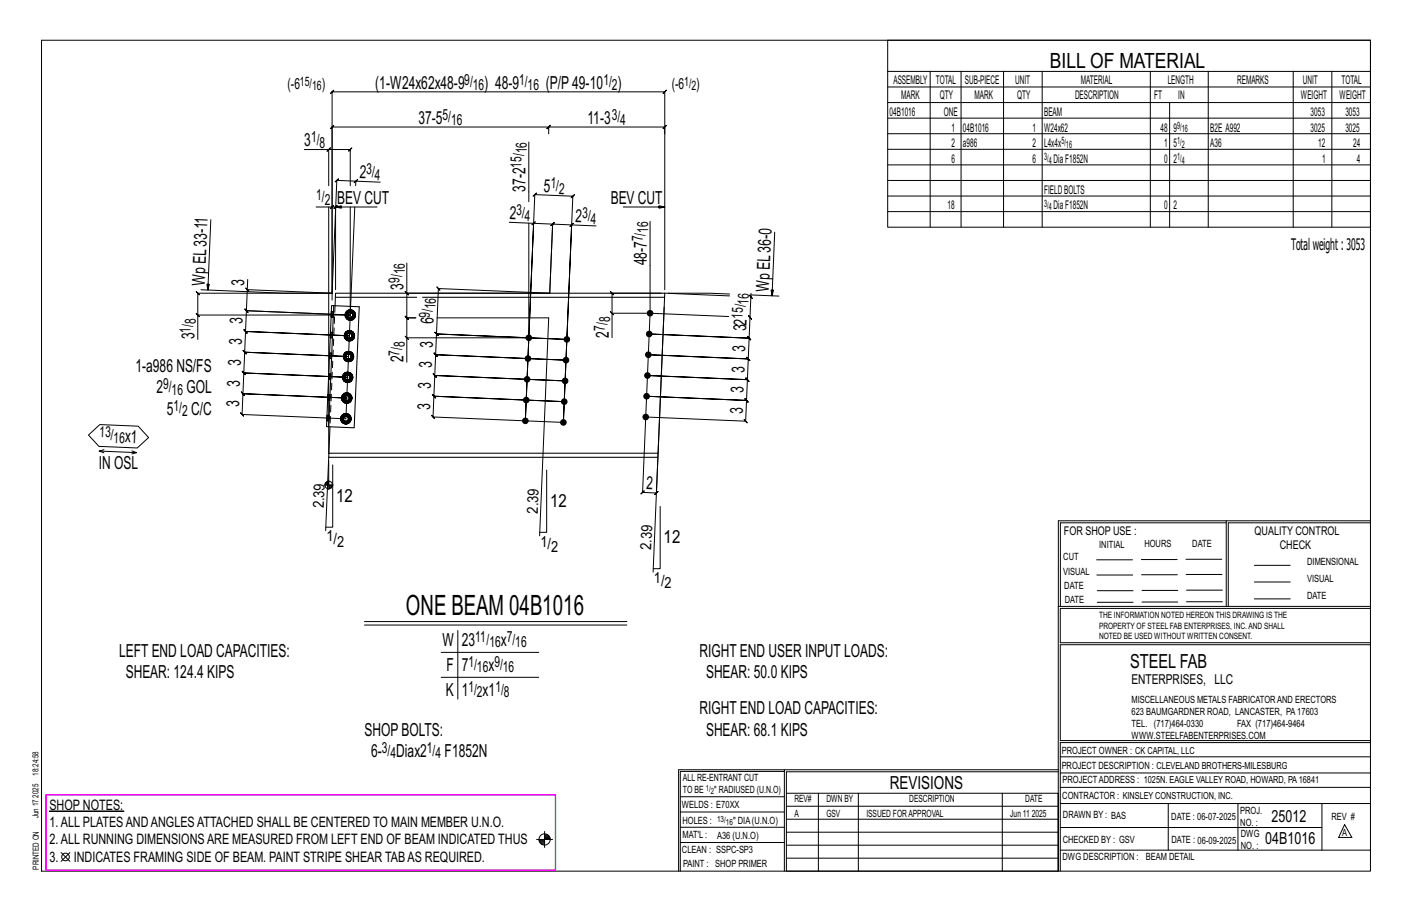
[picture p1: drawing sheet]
<svg xmlns="http://www.w3.org/2000/svg" width="432mm" height="279mm" viewBox="0 0 432 279" stroke-linecap="round" stroke-linejoin="round" font-family="sans-serif">
<g fill="#000" stroke="#000" stroke-width=".31">
<path d="M15.1 247.9h22.8v.2h-22.8z"/>
<circle cx="198.8" cy="95.8" r=".86"/>
<circle cx="161.2" cy="116" r=".86"/>
<circle cx="161.5" cy="109.6" r=".86"/>
<circle cx="161.7" cy="103.3" r=".86"/>
<circle cx="172.8" cy="116.4" r=".86"/>
<circle cx="173.1" cy="110.1" r=".86"/>
<circle cx="173.3" cy="103.8" r=".86"/>
<circle cx="198" cy="114.8" r=".86"/>
<circle cx="198.3" cy="108.4" r=".86"/>
<circle cx="198.5" cy="102.1" r=".86"/>
<circle cx="160.7" cy="128.6" r=".86"/>
<circle cx="160.9" cy="122.3" r=".86"/>
<circle cx="172.3" cy="129.1" r=".86"/>
<circle cx="172.6" cy="122.8" r=".86"/>
<circle cx="197.5" cy="127.5" r=".86"/>
<circle cx="197.7" cy="121.1" r=".86"/>
</g>
<g fill="none" stroke="#000" stroke-width=".31">
<path d="M12.7 12.3h406.4v254h-406.4zM271.5 12.3h147.6v57.2h-147.6zM167.3 39.3l1-1zM167.8 38.8h35.5l-.5 .5 1-1-.5 .5v2.1M271.5 21.8h147.6M271.5 26.6h147.6M271.5 31.4h147.6M271.5 36.1h147.6M284.5 21.8v47.7M293.9 21.8v47.7M306.9 21.8v47.7M318.7 21.8v47.7"/>
<path d="M351.8 21.8v47.7M357.7 31.4v38.1M369.5 21.8v47.7M395.5 21.8v47.7M407.3 21.8v47.7M93.1 45.7h7.4v11.1M100.5 45.7l-.5 .5 1-1zM100.5 45.7h6.6l-.5 .5 1-1-.5 .5v11.1M108.3 55.9l1-1zM108.8 55.4l-5.8-.3 .5-.4-1 .9 .5-.5-1.4 34.5M116.3 55.7l-7.5-.3v1.4M161.7 43.4v18.3"/>
<path d="M167.8 40.9v-2.1l.5-.5-1 1 .5-.5h-66.2l.5-.5-1 1 .5-.5v52.9M271.5 40.9h147.6M271.5 45.6h147.6M271.5 50.4h147.6M271.5 55.2h147.6M271.5 59.9h147.6M64.5 67.2l-.9 21.5-.3-1.8h.7l-.4 1.8M96.7 63.3h4.9l-.5 .5 1-1-.5 .5h1l-.5 .5 1-1-.5 .5v25.3M100.5 63.3v75.4M102.6 63.3l1.8 .4v-.8l-1.8 .4h12.7M107.1 63.3v33l-31.7-1.3 .4 .5-.9-1 .5 .5 .2-6.5M108.5 63.3l-2.7 64.7-31.8-1.3 .5 .5-1-1 .5 .5 .3-6.3 .5 .5-1-1.1 .5 .6 31.7 1.3-31.7-1.3 .5 .5-1-1.1 .5 .6 .3-6.4 .4 .5-.9-1 .5 .5 31.7 1.3-31.7-1.3 .4 .5-.9-1 .5 .5 .2-6.3 .5 .5-1-1.1 .5 .6 31.8 1.3-31.8-1.3 .5 .5-1-1.1 .5 .6 .3-6.4 .5 .5-1-1 .5 .5 31.7 1.3-31.7-1.3 .5 .5-1-1 .5 .5 .3-6.3 .4 .5-.9-1 .5 .5 31.7 1.3h-46.6v7.5"/>
<path d="M155.7 68l7.5 .3-2.5 60.3 2.8-69.1-.5 .5 1.1-1-.6 .5 11.7 .5-.5 .5 1-1-.5 .5-2.9 69.1 2.5-60.3 7.5 .3M161.7 68.2v35.1h-37.3v7.4M162.7 68.7l1-.9zM163.2 68.3l5.8 .2-.5 .5 1-1-.5 .5-.9 21.1M174.3 69.2l1-.9zM174.8 68.8l-5.8-.3 .5-.5-1 1 .5-.5-.9 21.1M190.6 63.3h12.7l-1.8 .4v-.8l1.8 .4M198.8 67.7v28.1l-2.3 54.7-.5 .5 1-1-.5 .5 4.2 .2-.5 .5 1.1-1-.6 .5 2.4-56.8M236.9 71l-.8 19.4-.3-1.7h.7l-.4 1.7M271.5 64.7h147.6M60 95.8l1 1zM61.5 88.6l25.3 1h14.8"/>
<path d="M75.1 88l1 1.1zM75.8 85.4l-.2 3.1 26 1.1M101.6 89.6h-41.1l-.5-.5 1 1-.5-.5v6.7M105.6 96.3h.5M105.7 95.7l.5 .2-.1 .4M106 97.4l.5 .3M106.1 96.3l.1 .4-.5 .2M106.2 95.9l.2-.3-.4-.4a1.52 1.52 0 0 0 0 2.2l.4-.4-.2-.3M106.4 97l.3 .2-.2 .5 .6 .1M106.5 94.9l-.5 .3M106.7 97.2l.4 .1v.5l.6-.1M107.1 94.8l-.6 .1 .2 .5-.3 .2"/>
<path d="M107.1 95.3l.4 .1 .2-.5 .5 .3-.4 .4M107.5 95.4l.3 .2 .3 .7h.5l-.1 .6M107.7 94.9l-.6-.1v.5l-.4 .1M107.8 97l.4 .4-.5 .3-.2-.5-.4 .1M108 96.7l.5 .2-.3 .5M108.1 96.3l-.3 .7-.3 .2M108.2 95.2l.3 .5-.5 .2M108.5 95.7l.1 .6M123.9 89.1l1 1zM124.4 89.6v7.6l-.5-.5 1 1-.5-.5h2.8h-2.8l-.5-.5 1 1-.5-.5v6.1M124.4 80.4v9.2h43.4M133.7 97.2h34.1z"/>
<path d="M167.8 97.2l-2.8 66.6M168.1 89.6l-34-1.4-.5-.5 .9 1-.4-.5-.6 13.9-.5-.5 1 1-.5-.5 39.8 1.7-39.8-1.7-.5-.5 1 1-.5-.5-.3 6.3-.5-.5 1 1.1-.5-.6 39.9 1.7-39.9-1.7-.5-.5 1 1.1-.5-.6-.2 6.4-.5-.5 .9 1-.4-.5 39.8 1.6-39.8-1.6-.5-.5 .9 1-.4-.5-.3 6.3-.5-.5 1 1-.5-.5 39.9 1.7-39.9-1.7-.5-.5 1 1-.5-.5-.3 6.4-.5-.6 1 1.1-.5-.5 39.9 1.6M186.7 95.3l1 1zM198.8 95.8l24 1zM198.8 95.8h-11.6v7.4M202.2 89.6h-15l-.5-.5 1 1-.5-.5v6.2M203.3 88.6v-60.5l.5-.5-1 1 .5-.5h-101.7l.5-.5-1 1 .5-.5v61.5M203.3 89.6h13.8l6 .3M204.3 89.7l18.8 .8M229.6 90.2l8.6 .3M229.7 89.7l-.1 1-.5-.5 1 1.1-.5-.6-.2 6.3-.5-.5 .9 1-.9-1 .9 1-.4-.5-.3 6.4-.5-.5 1 1-.5-.5-30.6-1.3 30.6 1.3-.5-.5 1 1-.5-.5-.3 6.3-.5-.5 1 1-.5-.5-30.5-1.3 30.5 1.3-.5-.5 1 1-.5-.5-.2 6.4-.5-.6 .9 1.1-.4-.5-30.6-1.3 30.6 1.3-.5-.6 .9 1.1-.4-.5-.3 6.3-.5-.5 1 1-.5-.5-30.6-1.3 30.6 1.3-.5-.5 1 1-.5-.5-.3 6.4-.5-.6 1 1.1-.5-.5-30.5-1.3M104.8 115.3h.5"/>
<path d="M104.9 114.8l.5 .1-.1 .4M105.1 109h.5M105.2 108.4l.4 .2v.4M105.2 116.4l.5 .3M105.3 115.3l.1 .4-.5 .2M105.3 102.6h.5M105.4 114.9l.2-.3-.4-.3a1.52 1.52 0 0 0 0 2.1l.4-.3-.2-.4M105.4 102.1l.5 .2-.1 .3M105.5 110.1l.5 .3M105.6 109v.4l-.4 .2M105.6 116.1l.3 .2-.2 .4 .6 .2M105.6 108.6l.2-.3-.3-.4a1.52 1.52 0 0 0 0 2.2l.3-.4-.2-.3"/>
<path d="M105.7 113.9l-.5 .4M105.8 103.7l.5 .4M105.8 102.6l.1 .4-.5 .2M105.8 109.7l.4 .2-.2 .5 .6 .1M105.9 102.3l.2-.4-.3-.3a1.52 1.52 0 0 0 0 2.1l.3-.3-.2-.4M105.9 116.3l.4 .1v.5l.6-.2M106 107.6l-.5 .3M106.1 103.4l.3 .2-.1 .5 .5 .1M106.2 109.9l.4 .1v.5l.6-.1M106.3 101.2l-.5 .4M106.3 113.8l-.6 .1 .2 .5-.3 .2M106.3 114.3l.4 .1 .2-.5 .5 .4-.4 .3"/>
<path d="M106.4 103.6l.4 .1v.5l.6-.1M106.6 107.5l-.6 .1 .2 .5-.4 .2M106.6 108l.4 .1 .2-.5 .5 .3-.4 .4M106.7 114.4l.3 .2 .3 .7h.5l-.1 .6M106.8 101.1l-.5 .1 .1 .5-.3 .2M106.8 101.6l.4 .1 .2-.5 .5 .4-.3 .3M106.9 113.9l-.6-.1v.5l-.4 .1M107 108.1l.3 .2 .3 .7h.5l-.1 .6M107 116.1l.4 .3-.5 .3-.2-.4-.4 .1M107.2 107.6l-.6-.1v.5l-.4 .1M107.2 101.7l.4 .2 .3 .7h.5l-.2 .6M107.3 115.7l.4 .2-.3 .5"/>
<path d="M107.3 109.7l.4 .4-.5 .3-.2-.5-.4 .1M107.3 115.3l-.3 .8-.3 .2M107.4 114.3l.3 .5-.4 .1M107.4 101.2l-.6-.1v.5l-.4 .1M107.5 109.4l.5 .2-.3 .5M107.6 103.4l.3 .3-.5 .4-.2-.5-.4 .1M107.6 109l-.3 .7-.3 .2M107.7 107.9l.3 .5-.5 .2M107.7 114.8l.1 .5M107.8 103l.4 .2-.3 .5M107.9 102.6l-.3 .8-.4 .2M107.9 101.6l.3 .5-.4 .2"/>
<path d="M108 108.4l.1 .6M108.2 102.1l.2 .5M123.9 102.8l1 1zM27.1 133l3.4-3.2 11.8 .5 3.1 3.5-3.4 3.1-11.7-.4zM30.3 137.9l11.5 .5-1.5 .4M31.8 137.5l-1.5 .4 1.5 .5M40.4 137.8l1.4 .6M100.5 139.8l-.9 22.4M104.3 128h.5M104.4 127.4l.4 .2v.4M104.5 121.7h.5M104.6 121.1l.5 .2-.1 .4"/>
<path d="M104.7 129.1l.5 .3M104.8 128v.4l-.4 .2M104.8 127.6l.3-.3-.4-.3a1.52 1.52 0 0 0 0 2.1l.4-.3-.3-.4M105 122.8l.5 .3M105 121.7l.1 .4-.5 .2M105.1 128.8l.3 .2-.2 .4 .6 .1M105.1 121.3l.2-.3-.3-.4a1.52 1.52 0 0 0 0 2.2l.3-.4-.2-.3M105.2 126.6l-.5 .4M105.3 122.4l.3 .2-.1 .5 .5 .1M105.4 129l.4 .1v.4l.6-.1M105.5 120.3l-.5 .3M105.6 122.6l.4 .1v.5l.6-.1"/>
<path d="M105.8 126.5l-.6 .1 .2 .5-.3 .2M105.8 127l.4 .1 .2-.5 .5 .4-.4 .3M106 120.2l-.5 .1 .1 .4-.3 .3M106 120.7h.4l.2-.4 .5 .3-.3 .4M106.2 127.1l.3 .2 .3 .7h.5l-.1 .6M106.4 126.6l-.6-.1v.5l-.4 .1M106.4 120.7l.4 .3 .3 .7h.5l-.1 .6M106.5 128.8l.4 .3-.5 .3-.2-.4-.4 .1M106.6 120.3l-.6-.1v.5h-.4M106.7 128.4l.5 .2-.3 .5M106.8 122.4l.3 .4-.5 .3-.2-.5-.4 .1M106.8 128l-.3 .8-.3 .2"/>
<path d="M106.9 127l.3 .4-.5 .2M107 122.1l.5 .2-.4 .5M107.1 121.7l-.3 .7-.4 .2M107.1 120.6l.4 .5-.5 .2M107.2 127.4l.1 .6M107.5 121.1l.1 .6M201.2 139.8l-1.5 35.1M99.1 148.3h2.8M99.5 147.8v.5M99.7 147.5v.8M99.9 147.3v1M100.1 147.2v1.1"/>
<path d="M100.3 147.1v1.2M100.5 140.9v8.8M100.7 148.3v1.1M100.9 148.3v1M101.2 148.3v.9M101.4 148.3v.8M101.6 148.3v.4M101.7 142.1v19.1h-2.1M167.2 143.7v19h-2.1M201.9 154.8v19h-2.1M375 159.8h-50.7v25.6M375 159.2h-51.3l-.1 107.1"/>
<path d="M419.1 159.2h-44.1v26.2M419.1 159.8h-43.5v25.6M335.4 171.1h10.9M335.4 175.8h11M349 171h11M349.1 175.7h11M362.7 171h10.9M362.7 175.6h11M383.6 172.8h11M383.6 177.9h11M111.5 190h80.2M111.5 191.1h80.2"/>
<path d="M134.9 199.4h29.8M140 192.8v20.9M323.7 185.4h95.4M335.5 184.1h11M335.5 180.6h11M349.2 184h11M349.2 180.5h11M362.9 180.4h10.9M362.9 184h10.9M383.6 183.1h11M419.1 186h-94.9v10.5h94.9M419.1 197.1h-94.9v29.3h94.9v.6h-94.9v39.3"/>
<path d="M134.9 207h29.8M239.9 235.8h-31.9v30.5M239.9 235.3h-32.4v31M323.6 235.3h-83.7v31M323.6 235.9h-83.1v6.6M324.2 236.3h94.9M324.2 231.4h94.9M164.1 256.6h4.9M164.8 256.9h1.7M164.9 257.2h1.6M165 257.5h1.5M165.3 257.8h1.2"/>
<path d="M165.6 258h.9M166.5 254.2v4.9M166.5 256.3h1.7M166.5 255.5h1.3M166.5 255.2h1M166.5 256h1.7M166.5 255.8h1.5M208 252.9h31.9M208 257.5h31.9M208 243.6h31.9M208 248.2h31.9M240.5 242.5h83.1v23.8h-83.1z"/>
<path d="M240.5 258.4h83.1M240.5 254.4h83.1M240.5 250.4h83.1M240.5 246.5h83.1M250.3 242.5v23.8M262.5 242.5v23.8M306.5 242.5v23.8M324.2 253h80.1M324.2 245.6h94.9M324.2 259.9h94.9M324.2 240.7h94.9M357.3 245.6v14.3"/>
<path d="M378.6 245.6v14.3M404.3 245.6v14.3M411.2 252.1l2.2 3.9h-4zM18.7 260.6l2.7 2.7M21.4 260.6l-2.7 2.7M240.5 262.3h83.1"/>
<circle cx="100.5" cy="148.3" r="1.16"/>
<circle cx="166.5" cy="256.6" r="1.71"/>
<circle cx="20" cy="262" r="1.17"/>
</g>
<path d="M14.1 243h155.8v23h-155.8z" fill="none" stroke="#f0f" stroke-width=".5"/>
<path d="M101.4 93.4h.7l-1.6 37.1-.6-.1zM102.1 93.4l7.8 .4-1.6 37-7.8-.3M102.6 90.9l-.1 2.6M127.4 90.9h-24.8v-1.3h100.7l-.1 1.3h-74M203.2 90.9l-2 47.6M100.6 138.5h100.6v1.3h-100.7zM100.9 130.5l-.3 8" fill="none" stroke="#000" stroke-width=".32"/>
<g fill="none" stroke="#000" stroke-width=".31" stroke-dasharray="2 1.4">
<path d="M101.2 96.9h.7zM101.2 96.9l.1-.2M101.3 96.4v.3h.6v.2M101.3 96.1v-.4l.7 .1v.3M101.3 95.7v-.2h.7v.3M101.3 95.5v-.2h.7v.2M101.3 95.3h.7M101.9 96.4l.1-.3h-.7v.3h.6v.3M102.5 93.5l-1.6 37M105.5 96.3l.1 .6zM105.6 96.3l.1 .6zM105.6 96.3l.7-1.3-.7 1.3 .7 1.3-.7-1.3h.5"/>
<path d="M105.6 95.7l-.1 .6zM105.6 96.9l.4 .5zM105.7 96.9l.5-.2-.1-.4M105.7 95.7l.5 .2-.1 .4M106 95.2l-.4 .5zM106 97.4l.5 .4zM106 95.2l.5-.4zM106 97.4l.5 .3zM106 97.4l.5 .3M106 95.2l.5-.3zM106 95.2l.5-.3M106.2 96.7l.5 .5"/>
<path d="M106.2 95.9l.5-.5M106.3 96.3l.1 .4zM106.3 97.6h1.6zM106.3 95h1.6zM106.4 95.6l-.4-.4-.4 1.1 .1-.6v1.2l.3 .5-.3-.5 .3 .5 .4-.4M106.4 95.9l-.1 .4zM106.4 96.7l.3 .3zM106.5 97.8l.6 .1zM106.5 94.8l.6-.1zM106.7 95.6l-.3 .3zM106.7 97.2l.4 .1v.5l-.6-.1 .6 .1-.6-.1zM106.7 97l.4 .1z"/>
<path d="M106.7 95.6l.4-.1zM107.1 94.8l-.6 .1 .6-.1-.6 .1 .2 .5 .4-.1M107.1 97.9l.6-.1zM107.1 97.8l.6-.1zM107.1 97.8l.6-.1M107.1 97.3l.4-.1 .2 .5M107.1 97.1l.4-.1zM107.1 95.5l.4 .1zM107.1 94.8l.6 .1-.6-.1 .6 .1-.2 .5-.4-.1zM107.1 94.7l.6 .1zM107.5 97.2l.3-.2M107.5 97l.3-.3z"/>
<path d="M107.5 95.6l.3 .3zM107.5 95.4l.3 .2M107.7 97.7l.5-.3zM107.7 97.7l.5-.3M107.7 94.9l.5 .3zM107.7 94.9l.5 .3M107.7 97.8l.5-.4zM107.7 94.8l.5 .4zM107.8 95.9l.1 .4zM107.9 95l.7 1.3zM107.9 96.3l-.1 .4zM108 96.7l.5 .2-.3 .5"/>
<path d="M108 95.9l.5-.2-.3-.5M108.2 97.4l-.4-.4 .3-.7M108.2 95.2l-.4 .4 .3 .7h.5l-.1 .6M108.2 95.2l.4 .5zM108.5 95.7l.1 .6zM108.5 95.7l.1 .6M108.6 96.9l-.4 .5zM108.6 95.7l.1 .6zM108.6 96.3l-.7 1.3zM108.7 96.3l-.1 .6zM100.5 115.9l.6 .1zM100.5 115.9v-.2"/>
<path d="M100.5 115.4v.3h.6v.2M100.5 115.1v-.3h.7v.3M100.5 114.8v-.3h.7v.3M100.5 114.5v-.2h.7v.2M100.5 114.3h.7M100.7 109.5l.7 .1zM100.7 109.5v-.1M100.7 109.1v.3h.7v.2M100.8 108.7v-.3h.6v.4M100.8 108.4v-.3l.7 .1-.1 .2M100.8 108.1v-.1h.7v.2M100.8 108h.7"/>
<path d="M101 103.2l.7 .1zM101 103.2v-.2M101 102.7v.3h.7v.2M101 102.4v-.3h.7v.3M101 102.1v-.3h.7v.3M101 101.8v-.2h.7v.2M101 101.6h.7M101.2 115.5v-.4h-.7v.3l.7 .1-.1 .2M101.4 109.1v-.3l-.6-.1-.1 .4h.7v.3M101.7 102.8v-.4h-.7v.3l.7 .1v.2M104.7 115.3l.1 .6zM104.8 115.3l.1 .6z"/>
<path d="M104.8 115.3l.8-1.3-.8 1.3 .8 1.4-.8-1.4h.5M104.8 114.7l-.1 .6zM104.8 115.9l.4 .6zM104.9 115.9l.5-.2-.1-.4M104.9 114.8l.5 .1-.1 .4M105 109l.1 .6zM105.1 109l.1 .6zM105.1 109l.7-1.3-.7 1.3 .7 1.3-.7-1.3h.5M105.1 108.4l-.1 .6zM105.1 109.6l.4 .5zM105.2 109.6l.4-.2v-.4M105.2 108.4l.4 .2v.4"/>
<path d="M105.2 114.2l-.4 .5zM105.2 116.5l.5 .3zM105.2 114.2l.5-.3zM105.2 116.4l.5 .3zM105.2 116.4l.5 .3M105.2 114.3l.5-.4zM105.2 114.3l.5-.4M105.3 102.6l.1 .7zM105.3 102.6l.1 .6zM105.3 102.6l.8-1.3-.8 1.3 .8 1.4-.8-1.4h.5M105.4 115.7l.5 .6M105.4 114.9l.5-.5"/>
<path d="M105.4 102l-.1 .6zM105.4 103.3l.3 .5zM105.4 103.2l.5-.2-.1-.4M105.4 102.1l.5 .2-.1 .3M105.5 107.9l-.4 .5zM105.5 110.1l.5 .4zM105.5 107.9l.5-.4zM105.5 110.1l.5 .3zM105.5 110.1l.5 .3M105.5 107.9l.5-.3zM105.5 107.9l.5-.3M105.5 115.3l.1 .4z"/>
<path d="M105.6 116.7h1.5zM105.6 114h1.5zM105.6 114.6l-.4-.3-.4 1 .1-.5v1.1l.3 .5-.3-.5 .3 .5 .4-.3M105.6 114.9l-.1 .4zM105.6 115.7l.3 .3zM105.6 114.9l.3-.3zM105.6 109.4l.6 .5M105.6 108.6l.6-.5M105.7 116.8l.6 .1zM105.7 113.9l.6-.2zM105.7 101.5l-.3 .5zM105.7 103.8l.5 .3z"/>
<path d="M105.7 101.5l.5-.3zM105.8 103.7l.5 .4zM105.8 103.7l.5 .4M105.8 101.6l.5-.4zM105.8 101.6l.5-.4M105.8 109l.1 .4zM105.8 110.3h1.5zM105.8 107.7h1.5zM105.8 108.3l-.3-.4-.4 1.1 .1-.6v1.2l.3 .5-.3-.5 .3 .5 .3-.4M105.9 108.6l-.1 .4zM105.9 109.4l.3 .3zM105.9 108.6l.3-.3z"/>
<path d="M105.9 103l.5 .6M105.9 102.3l.5-.6M105.9 116.3l.4 .1v.5l-.6-.2 .6 .2-.6-.2zM105.9 116l.4 .1zM105.9 114.6l.4-.1zM106 110.5l.6 .1zM106 107.5l.6-.1zM106 102.6l.1 .4zM106.1 104h1.5zM106.1 101.3h1.5zM106.1 101.9l-.3-.3-.5 1 .1-.5v1.1l.4 .5-.4-.5 .4 .5 .3-.3M106.1 102.3l-.1 .3z"/>
<path d="M106.1 103l.3 .3zM106.1 102.3l.3-.3zM106.2 109.9l.4 .1v.5l-.6-.1 .6 .1-.6-.1zM106.2 109.7l.4 .1zM106.2 108.3l.4-.1zM106.2 104.1l.6 .1zM106.2 101.2l.6-.1zM106.3 113.8l-.6 .1 .6-.1-.6 .1 .2 .5 .4-.1M106.3 116.9l.6-.1zM106.3 116.9l.6-.2zM106.3 116.9l.6-.2M106.3 116.4l.4-.1 .2 .4"/>
<path d="M106.3 116.1l.4-.1zM106.3 114.5l.4 .1zM106.3 113.8l.6 .1-.6-.1 .6 .1-.2 .5-.4-.1zM106.3 113.7l.6 .2zM106.4 103.6l.4 .1v.5l-.5-.1 .5 .1-.5-.1zM106.4 103.3l.4 .1zM106.4 102l.4-.1zM106.6 107.5l-.6 .1 .6-.1-.6 .1 .2 .5 .4-.1M106.6 110.6l.6-.1zM106.6 110.5l.6-.1zM106.6 110.5l.6-.1M106.6 110l.4-.1 .2 .5"/>
<path d="M106.6 109.8l.4-.1zM106.6 108.2l.4 .1zM106.6 107.5l.6 .1-.6-.1 .6 .1-.2 .5-.4-.1zM106.6 107.4l.6 .1zM106.7 116.3l.3-.2M106.7 116l.3-.3zM106.7 114.6l.3 .3zM106.7 114.4l.3 .2M106.8 101.1l-.5 .1 .5-.1-.5 .1 .1 .5 .4-.1M106.8 104.2l.7-.1zM106.8 104.2l.6-.1zM106.8 104.2l.6-.1"/>
<path d="M106.8 103.7l.4-.1 .2 .5M106.8 103.4l.4-.1zM106.8 101.9l.4 .1zM106.8 101.1l.6 .1-.6-.1 .6 .1-.2 .5-.4-.1zM106.8 101.1l.7 .1zM106.9 116.7l.5-.3zM106.9 116.7l.5-.3M106.9 113.9l.5 .4zM106.9 113.9l.5 .4M106.9 116.8l.5-.3zM106.9 113.9l.5 .3zM107 109.9l.3-.2"/>
<path d="M107 109.7l.3-.3zM107 108.3l.3 .3zM107 108.1l.3 .2M107 114.9l.1 .4zM107.1 114l.7 1.3zM107.1 115.3l-.1 .4zM107.2 110.4l.5-.3zM107.2 110.4l.5-.3M107.2 107.6l.5 .3zM107.2 107.6l.5 .3M107.2 110.5l.5-.4zM107.2 107.5l.5 .4z"/>
<path d="M107.2 103.6l.4-.2M107.2 103.3l.3-.3zM107.2 102l.3 .3zM107.2 101.7l.4 .2M107.3 115.7l.4 .2-.3 .5M107.3 114.9l.4-.1-.3-.5M107.3 108.6l.1 .4zM107.3 107.7l.8 1.3zM107.4 109l-.1 .4zM107.4 116.4l-.4-.3 .3-.8M107.4 114.3l-.4 .3 .3 .7h.5l-.1 .6M107.4 104.1l.5-.4z"/>
<path d="M107.4 104.1l.5-.4M107.4 101.2l.5 .4zM107.4 101.2l.5 .4M107.4 114.2l.4 .5zM107.5 104.1l.5-.3zM107.5 101.2l.5 .3zM107.5 109.4l.5 .2-.3 .5M107.5 108.6l.5-.2-.3-.5M107.5 102.3l.1 .3zM107.6 101.3l.8 1.3zM107.6 102.6l-.1 .4zM107.7 110.1l-.4-.4 .3-.7"/>
<path d="M107.7 107.9l-.4 .4 .3 .7h.5l-.1 .6M107.7 107.9l.3 .5zM107.7 114.8l.1 .5zM107.7 114.8l.1 .5M107.8 115.9l-.4 .6zM107.8 114.7l.1 .6zM107.8 103l.4 .2-.3 .5M107.8 102.3l.4-.2-.3-.5M107.8 115.3l-.7 1.4zM107.9 115.3l-.1 .6zM107.9 103.7l-.3-.3 .3-.8M107.9 101.6l-.3 .3 .3 .7h.5l-.2 .6"/>
<path d="M108 101.5l.3 .5zM108 108.4l.1 .6zM108 108.4l.1 .6M108 109.6l-.3 .5zM108 108.4l.2 .6zM108.1 109l-.8 1.3zM108.2 109l-.2 .6zM108.2 102.1l.2 .5zM108.2 102.1l.2 .5M108.3 103.3l-.3 .5zM108.3 102l.1 .6zM108.4 102.6l-.8 1.4z"/>
<path d="M108.4 102.6l-.1 .7zM99.9 128.6l.7 .1zM99.9 128.6v-.2M99.9 128.1v.3h.7v.2M100 127.8v-.3h.7l-.1 .3M100 127.5v-.3h.7v.3M100 127.2v-.2h.7v.2M100 127h.7M100.2 122.2l.7 .1zM100.2 122.2v-.2M100.2 121.8v.2l.7 .1v.2M100.2 121.4v-.3h.7v.4"/>
<path d="M100.2 121.1v-.3l.7 .1v.2M100.2 120.8l.1-.2 .6 .1v.2M100.3 120.6l.6 .1M100.6 128.1v-.3h-.6l-.1 .3h.7v.3M100.9 121.8v-.3l-.7-.1v.4h.7v.3M104.2 128l.1 .6zM104.3 128l.1 .6zM104.3 128l.7-1.3-.7 1.3 .7 1.3-.7-1.3h.5M104.3 127.4l-.1 .6zM104.3 128.6l.4 .6zM104.4 128.6l.4-.2v-.4M104.4 127.4l.4 .2v.4"/>
<path d="M104.5 121.7l.1 .6zM104.5 121.7l.8-1.3-.8 1.3 .8 1.3-.8-1.3h.5M104.6 121.1l-.1 .6zM104.6 122.3l.3 .5zM104.6 122.3l.5-.2-.1-.4M104.6 121.1l.5 .2-.1 .4M104.7 126.9l-.4 .5zM104.7 129.2l.5 .3zM104.7 126.9l.5-.3zM104.7 129.1l.5 .3zM104.7 129.1l.5 .3M104.7 127l.5-.4z"/>
<path d="M104.7 127l.5-.4M104.8 128.4l.6 .6M104.8 127.6l.6-.5M104.9 120.6l-.3 .5zM104.9 122.8l.5 .4zM104.9 120.6l.5-.4zM105 122.8l.5 .3zM105 122.8l.5 .3M105 120.6l.5-.3zM105 120.6l.5-.3M105 128l.1 .4zM105 129.3h1.5z"/>
<path d="M105 126.7h1.5zM105.1 127.3l-.4-.3-.4 1 .1-.6v1.2l.3 .5-.3-.5 .3 .5 .4-.3M105.1 127.6l-.1 .4zM105.1 128.4l.3 .3zM105.1 127.6l.3-.3zM105.1 122.1l.5 .5M105.1 121.3l.5-.6M105.2 129.5l.6 .1zM105.2 126.6l.6-.2zM105.3 121.7l.1 .4zM105.3 123h1.5zM105.3 120.4h1.5z"/>
<path d="M105.3 121l-.3-.4-.5 1.1 .1-.6v1.2l.4 .5-.4-.5 .4 .5 .3-.4M105.4 121.3l-.1 .4zM105.4 122.1l.2 .3zM105.4 121.3l.2-.3zM105.4 129l.4 .1v.4l-.6-.1 .6 .1-.6-.1zM105.4 128.7l.4 .1zM105.4 127.3l.4-.1zM105.4 123.2l.6 .1zM105.4 120.2l.6-.1zM105.6 122.6l.4 .1v.5l-.5-.1 .5 .1-.5-.1zM105.6 122.4l.4 .1zM105.6 121l.4-.1z"/>
<path d="M105.8 126.5l-.6 .1 .6-.1-.6 .1 .2 .5 .4-.1M105.8 129.6l.6-.1zM105.8 129.5l.6-.1zM105.8 129.5l.6-.1M105.8 129.1l.4-.1 .2 .4M105.8 128.8l.4-.1zM105.8 127.2l.4 .1zM105.8 126.5l.6 .1-.6-.1 .6 .1-.2 .5-.4-.1zM105.8 126.4l.6 .2zM106 120.2l-.5 .1 .5-.1-.5 .1 .1 .4h.4M106 123.3l.7-.1zM106 123.2l.6-.1z"/>
<path d="M106 123.2l.6-.1M106 122.7l.4-.1 .2 .5M106 122.5l.4-.1zM106 120.9l.4 .1zM106 120.2l.6 .1-.6-.1 .6 .1-.2 .4h-.4zM106 120.1l.7 .1zM106.2 129l.3-.2M106.2 128.7l.3-.3zM106.2 127.3l.3 .3zM106.2 127.1l.3 .2M106.4 129.4l.5-.3zM106.4 129.4l.5-.3"/>
<path d="M106.4 126.6l.5 .4zM106.4 126.6l.5 .4M106.4 129.5l.5-.3zM106.4 126.6l.5 .3zM106.4 122.6l.4-.2M106.4 122.4l.3-.3zM106.4 121l.3 .3zM106.4 120.7l.4 .3M106.5 127.6l.1 .4zM106.5 126.7l.8 1.3zM106.6 128l-.1 .4zM106.6 123.1l.5-.3z"/>
<path d="M106.6 123.1l.5-.3M106.6 120.3l.5 .3zM106.6 120.3l.5 .3M106.7 123.2l.5-.4zM106.7 120.2l.5 .4zM106.7 128.4l.5 .2-.3 .5M106.7 127.6l.5-.2-.3-.4M106.7 121.3l.1 .4zM106.8 120.4l.8 1.3zM106.8 121.7l-.1 .4zM106.9 129.1l-.4-.3 .3-.8M106.9 127l-.4 .3 .3 .7h.5l-.1 .6"/>
<path d="M106.9 126.9l.4 .5zM107 122.1l.5 .2-.4 .5M107 121.3l.5-.2-.4-.5M107.1 122.8l-.3-.4 .3-.7M107.1 120.6l-.3 .4 .3 .7h.5l-.1 .6M107.2 120.6l.3 .5zM107.2 127.4l.1 .6zM107.2 127.4l.1 .6M107.3 128.6l-.4 .6zM107.3 127.4l.1 .6zM107.3 128l-.8 1.3zM107.4 128l-.1 .6z"/>
<path d="M107.5 121.1l.1 .6zM107.5 121.1l.1 .6M107.5 122.3l-.3 .5zM107.6 121.7l-.8 1.3zM107.6 121.7l-.1 .6z"/>
</g>
<text font-size="8.6" x="124.2" y="188">ONE BEAM 04B1016</text>
<text font-size="6.4" x="321.1" y="20.7">BILL OF MATERIAL</text>
<text font-size="5.9" x="345.6" y="204.1">STEEL FAB</text>
<g font-size="5.5">
<text x="114.7" y="27.1">(1-W24x62x48-9</text>
<text x="148.1" y="27.1">) 48-9</text>
<text x="166.9" y="27.1">(P/P49-10</text>
<text x="188.9" y="27.1">)</text>
<text x="127.9" y="37.8">37-5</text>
<text x="179.7" y="37.8">11-3</text>
<text x="93.1" y="44.7">3</text>
<text x="109.9" y="54.4" transform="rotate(2 109.9 54.4)">2</text>
<text x="160.7" y="58.7" transform="rotate(-90 160.7 58.7)">37-2</text>
<text x="166.2" y="58.6" transform="rotate(2 166.2 58.6)">5</text>
<text x="103.1" y="62.3">BEV CUT</text>
<text x="186.8" y="62.3">BEV CUT</text>
<text x="155.8" y="67" transform="rotate(2 155.8 67)">2</text>
<text x="175.9" y="67.8" transform="rotate(2 175.9 67.8)">2</text>
<text x="197.8" y="81.1" transform="rotate(-90 197.8 81.1)">48-7</text>
<text x="62.6" y="87.6" transform="rotate(-88 62.6 87.6)">WpEL33-11</text>
<text x="74.7" y="87.4" transform="rotate(-88 74.7 87.4)">3</text>
<text x="123.4" y="88.6" transform="rotate(-90 123.4 88.6)">3</text>
<text x="235.2" y="89.3" transform="rotate(-88 235.2 89.3)">WpEL36-0</text>
<text x="74.2" y="99.1" transform="rotate(-88 74.2 99.1)">3</text>
<text x="132.6" y="99.2" transform="rotate(-88 132.6 99.2)">6</text>
<text x="228.2" y="101.2" transform="rotate(-88 228.2 101.2)">32</text>
<text x="59.5" y="103.8" transform="rotate(-90 59.5 103.8)">3</text>
<text x="73.9" y="105.5" transform="rotate(-88 73.9 105.5)">3</text>
<text x="132.3" y="106.2" transform="rotate(-88 132.3 106.2)">3</text>
<text x="186.2" y="103.2" transform="rotate(-90 186.2 103.2)">2</text>
<text x="227.9" y="107.5" transform="rotate(-88 227.9 107.5)">3</text>
<text x="41.4" y="113.7">1-a986 NS/FS</text>
<text x="73.7" y="111.8" transform="rotate(-88 73.7 111.8)">3</text>
<text x="123.4" y="110.7" transform="rotate(-90 123.4 110.7)">2</text>
<text x="132.1" y="112.6" transform="rotate(-88 132.1 112.6)">3</text>
<text x="227.7" y="113.9" transform="rotate(-88 227.7 113.9)">3</text>
<text x="73.4" y="118.2" transform="rotate(-88 73.4 118.2)">3</text>
<text x="131.8" y="118.9" transform="rotate(-88 131.8 118.9)">3</text>
<text x="47.8" y="120.2">2</text>
<text x="57" y="120.2">GOL</text>
<text x="73.1" y="124.5" transform="rotate(-88 73.1 124.5)">3</text>
<text x="131.5" y="125.3" transform="rotate(-88 131.5 125.3)">3</text>
<text x="227.4" y="120.2" transform="rotate(-88 227.4 120.2)">3</text>
<text x="51" y="126.7">5</text>
<text x="58.4" y="126.7">C/C</text>
<text x="227.1" y="126.6" transform="rotate(-88 227.1 126.6)">3</text>
<text x="38.2" y="135.2" transform="rotate(2 38.2 135.2)">x1</text>
<text x="30.2" y="143.3">IN OSL</text>
<text x="197.6" y="149.6" transform="rotate(2 197.6 149.6)">2</text>
<text x="102.8" y="153.4">12</text>
<text x="168.2" y="155">12</text>
<text x="202.9" y="166.1">12</text>
<text x="135.3" y="197.5">W</text>
<text x="141.2" y="197.5">23</text>
<text x="153.1" y="197.5">x</text>
<text x="36.4" y="200.7">LEFT END LOAD CAPACITIES:</text>
<text x="213.9" y="200.7">RIGHT END USER INPUT LOADS:</text>
<text x="38.5" y="207.2">SHEAR: 124.4 KIPS</text>
<text x="136.6" y="205.1">F</text>
<text x="141.2" y="205.1">7</text>
<text x="149.3" y="205.1">x</text>
<text x="215.9" y="207.2">SHEAR: 50.0 KIPS</text>
<text x="136.4" y="212.7">K</text>
<text x="141.2" y="212.7">1</text>
<text x="147.6" y="212.7">x1</text>
<text x="213.9" y="218.4">RIGHT END LOAD CAPACITIES:</text>
<text x="111.5" y="224.8">SHOPBOLTS:</text>
<text x="215.9" y="224.9">SHEAR: 68.1 KIPS</text>
<text x="113.5" y="231.4">6-</text>
<text x="121.1" y="231.4">Diax2</text>
<text x="136" y="231.4">F1852N</text>
<text x="272.2" y="241.1">REVISIONS</text>
</g>
<g font-size="5.1">
<text x="388.9" y="251.3">25012</text>
<text x="386.9" y="258.1">04B1016</text>
</g>
<text font-size="4.9" x="394.8" y="76.4">Totalweight : 3053</text>
<g font-size="4.7">
<text x="87.9" y="27.2">(-6</text>
<text x="98.4" y="27.2">)</text>
<text x="142" y="25.8">9/</text>
<text x="144.6" y="27.5">16</text>
<text x="158.8" y="25.8">1/</text>
<text x="161.4" y="27.5">16</text>
<text x="184.5" y="25.8">1/</text>
<text x="187.1" y="27.5">2</text>
<text x="205.4" y="27.2">(-6</text>
<text x="212.9" y="27.2">)</text>
<text x="135.3" y="36.6">5/</text>
<text x="137.9" y="38.3">16</text>
<text x="187.1" y="36.6">3/</text>
<text x="189.7" y="38.3">4</text>
<text x="95.1" y="43.5">1/</text>
<text x="97.7" y="45.1">8</text>
<text x="161.1" y="46.9" transform="rotate(-90 161.1 46.9)">16</text>
<text x="112" y="53.3" transform="rotate(2 112 53.3)">3/</text>
<text x="159.5" y="51.3" transform="rotate(-90 159.5 51.3)">15/</text>
<text x="114.6" y="55" transform="rotate(2 114.6 55)">4</text>
<text x="168.3" y="57.5" transform="rotate(2 168.3 57.5)">1/</text>
<text x="170.8" y="59.2" transform="rotate(2 170.8 59.2)">2</text>
<text x="96.7" y="61">1/</text>
<text x="99.3" y="62.7">2</text>
<text x="157.9" y="65.8" transform="rotate(2 157.9 65.8)">3/</text>
<text x="160.4" y="67.6" transform="rotate(2 160.4 67.6)">4</text>
<text x="178" y="66.7" transform="rotate(2 178 66.7)">3/</text>
<text x="180.6" y="68.4" transform="rotate(2 180.6 68.4)">4</text>
<text x="198.2" y="71.2" transform="rotate(-90 198.2 71.2)">16</text>
<text x="196.6" y="73.8" transform="rotate(-90 196.6 73.8)">7/</text>
<text x="123.8" y="83.9" transform="rotate(-90 123.8 83.9)">16</text>
<text x="122.2" y="86.5" transform="rotate(-90 122.2 86.5)">9/</text>
<text x="133.2" y="94.5" transform="rotate(-88 133.2 94.5)">16</text>
<text x="228.9" y="93.1" transform="rotate(-88 228.9 93.1)">16</text>
<text x="58.2" y="101.7" transform="rotate(-90 58.2 101.7)">1/</text>
<text x="59.9" y="99.1" transform="rotate(-90 59.9 99.1)">8</text>
<text x="131.5" y="97.1" transform="rotate(-88 131.5 97.1)">9/</text>
<text x="184.9" y="101.2" transform="rotate(-90 184.9 101.2)">7/</text>
<text x="186.6" y="98.6" transform="rotate(-90 186.6 98.6)">8</text>
<text x="227.1" y="97.4" transform="rotate(-88 227.1 97.4)">15/</text>
<text x="123.8" y="106.1" transform="rotate(-90 123.8 106.1)">8</text>
<text x="122.2" y="108.7" transform="rotate(-90 122.2 108.7)">7/</text>
<text x="49.9" y="119">9/</text>
<text x="52.5" y="120.6">16</text>
<text x="53.1" y="125.5">1/</text>
<text x="55.7" y="127.1">2</text>
<text x="30.4" y="133.7" transform="rotate(2 30.4 133.7)">13/</text>
<text x="34.7" y="135.5" transform="rotate(2 34.7 135.5)">16</text>
<text x="99" y="155.4" transform="rotate(-88 99 155.4)">2.39</text>
<text x="164.5" y="157" transform="rotate(-88 164.5 157)">2.39</text>
<text x="99.8" y="165.5">1/</text>
<text x="103.1" y="167.2">2</text>
<text x="165.3" y="167.1">1/</text>
<text x="168.5" y="168.7">2</text>
<text x="199.2" y="168.1" transform="rotate(-88 199.2 168.1)">2.39</text>
<text x="200" y="178.2">1/</text>
<text x="203.2" y="179.9">2</text>
<text x="145.3" y="196.2">11/</text>
<text x="149.6" y="197.9">16</text>
<text x="155" y="196.2">7/</text>
<text x="157.6" y="197.9">16</text>
<text x="143.2" y="203.9">1/</text>
<text x="151.2" y="203.9">9/</text>
<text x="145.9" y="205.5">16</text>
<text x="153.8" y="205.5">16</text>
<text x="143.2" y="211.5">1/</text>
<text x="145.9" y="213.1">2</text>
<text x="151.5" y="211.5">1/</text>
<text x="154.1" y="213.1">8</text>
<text x="116.8" y="230.1">3/</text>
<text x="119.4" y="231.8">4</text>
<text x="130.6" y="230.1">1/</text>
<text x="133.2" y="231.8">4</text>
</g>
<g font-size="4.4">
<text x="15.1" y="247.7">SHOP NOTES:</text>
<text x="15.1" y="252.9">1.ALL PLATESANDANGLESATTACHED SHALL BE CENTERED TO MAIN MEMBER U.N.O.</text>
<text x="15.1" y="263.4">3.</text>
<text x="15.1" y="258.1">2.ALL RUNNING DIMENSIONSARE MEASURED FROM LEFT END OF BEAM INDICATED THUS</text>
<text x="22.6" y="263.4">INDICATES FRAMING SIDE OF BEAM. PAINT STRIPE SHEAR TABAS REQUIRED.</text>
</g>
<text font-size="4.2" x="346" y="209.1">ENTERPRISES, LLC</text>
<g font-size="4">
<text x="91.7" y="26.2">15/</text>
<text x="95.4" y="27.6">16</text>
<text x="209.2" y="26.2">1/</text>
<text x="211.5" y="27.6">2</text>
</g>
<g font-size="3.7">
<text x="273.2" y="25.6">ASSEMBLY</text>
<text x="286.2" y="25.6">TOTAL</text>
<text x="295.1" y="25.6">SUB-PIECE</text>
<text x="310.4" y="25.6">UNIT</text>
<text x="330.5" y="25.6">MATERIAL</text>
<text x="357.1" y="25.6">LENGTH</text>
<text x="378.3" y="25.6">REMARKS</text>
<text x="398.4" y="25.6">UNIT</text>
<text x="410.2" y="25.6">TOTAL</text>
<text x="272.1" y="35.5">04B1016</text>
<text x="275.6" y="30.4">MARK</text>
<text x="287.4" y="30.4">QTY</text>
<text x="288.6" y="35.5">ONE</text>
<text x="298" y="30.4">MARK</text>
<text x="311" y="30.4">QTY</text>
<text x="319.3" y="35.5">BEAM</text>
<text x="328.7" y="30.4">DESCRIPTION</text>
<text x="353" y="30.4">FT</text>
<text x="360.3" y="30.4">IN</text>
<text x="397.8" y="30.4">WEIGHT</text>
<text x="400.8" y="35.5">3053</text>
<text x="409.6" y="30.4">WEIGHT</text>
<text x="411.4" y="35.5">3053</text>
<text x="290.9" y="40.2">1</text>
<text x="294.5" y="40.2">04B1016</text>
<text x="315.8" y="40.2">1</text>
<text x="319.3" y="40.2">W24x62</text>
<text x="354.9" y="40.2">48</text>
<text x="358.9" y="40.2">9</text>
<text x="370.1" y="40.2">B2E A992</text>
<text x="400.8" y="40.2">3025</text>
<text x="411.4" y="40.2">3025</text>
<text x="290.9" y="45">2</text>
<text x="294.5" y="45">a986</text>
<text x="315.8" y="45">2</text>
<text x="319.3" y="45">L4x4x</text>
<text x="356" y="45">1</text>
<text x="358.9" y="45">5</text>
<text x="370.1" y="45">A36</text>
<text x="403.2" y="45">12</text>
<text x="413.8" y="45">24</text>
<text x="290.9" y="49.7">6</text>
<text x="315.8" y="49.7">6</text>
<text x="322.2" y="49.7">DiaF1852N</text>
<text x="356" y="49.7">0</text>
<text x="358.9" y="49.7">2</text>
<text x="404.3" y="49.7">1</text>
<text x="415" y="49.7">4</text>
<text x="319.3" y="59.3">FIELDBOLTS</text>
<text x="289.8" y="64">18</text>
<text x="322.2" y="64">DiaF1852N</text>
<text x="356" y="64">0</text>
<text x="358.9" y="64">2</text>
<text x="325.3" y="163.4">FOR SHOP USE :</text>
<text x="383.7" y="163.4">QUALITY CONTROL</text>
<text x="391.4" y="167.8">CHECK</text>
</g>
<g font-size="3.1">
<text x="360" y="39.4">9/</text>
<text x="361.4" y="40.5">16</text>
<text x="324.6" y="44.1">5/</text>
<text x="326" y="45.3">16</text>
<text x="360" y="44.1">1/</text>
<text x="361.4" y="45.3">2</text>
<text x="319.3" y="48.9">3/</text>
<text x="320.7" y="50">4</text>
<text x="360" y="48.9">1/</text>
<text x="361.4" y="50">4</text>
<text x="319.3" y="63.2">3/</text>
<text x="320.7" y="64.3">4</text>
<text x="336.2" y="167.4">INITIAL</text>
<text x="350" y="167.1">HOURS</text>
<text x="364.6" y="167.2">DATE</text>
<text x="325.2" y="171.3">CUT</text>
<text x="399.8" y="172.8">DIMENSIONAL</text>
<text x="325.1" y="175.8">VISUAL</text>
<text x="399.8" y="177.9">VISUAL</text>
<text x="325.5" y="180">DATE</text>
<text x="325.7" y="184.4">DATE</text>
<text x="399.8" y="183.1">DATE</text>
<text x="346" y="215">MISCELLANEOUS METALS FABRICATORAND ERECTORS</text>
<text x="346" y="218.6">623 BAUMGARDNER ROAD, LANCASTER, PA17603</text>
<text x="346" y="225.8">WWW.STEELFABENTERPRISES.COM</text>
<text x="346" y="222.2">TEL. (717)464-0330</text>
<text x="378.3" y="222.2">FAX (717)464-9464</text>
<text x="324.7" y="230.5">PROJECT OWNER : CK CAPITAL, LLC</text>
<text x="208.8" y="238.8">ALL RE-ENTRANT CUT</text>
<text x="324.7" y="235.1">PROJECT DESCRIPTION : CLEVELAND BROTHERS-MILESBURG</text>
<text x="324.9" y="239.5">PROJECTADDRESS : 1025N. EAGLE VALLEY ROAD, HOWARD, PA16841</text>
<text x="208.8" y="242.5">TO BE</text>
<text x="218.4" y="242.5">&quot; RADIUSED (U.N.O)</text>
<text x="242.9" y="245.3">REV#</text>
<text x="252.7" y="245.3">DWN BY</text>
<text x="278.1" y="245.3">DESCRIPTION</text>
<text x="313.5" y="245.3">DATE</text>
<text x="324.9" y="244.2">CONTRACTOR : KINSLEY CONSTRUCTION, INC.</text>
<text x="208.5" y="247">WELDS : E70XX</text>
<text x="208.7" y="251.7">HOLES :</text>
<text x="224.2" y="251.8">&quot; DIA(U.N.O)</text>
<text x="242.9" y="249.9">A</text>
<text x="252.7" y="249.9">GSV</text>
<text x="264.9" y="249.9">ISSUED FORAPPROVAL</text>
<text x="309" y="249.9">Jun 11</text>
<text x="315.5" y="249.9">2025</text>
<text x="325.1" y="250">DRAWN BY : BAS</text>
<text x="358.2" y="250.5">DATE : 06-07-2025</text>
<text x="379.3" y="248.9">PROJ.</text>
<text x="407.2" y="250.5">REV #</text>
<text x="208.7" y="256.3">MAT'L :</text>
<text x="219.3" y="256.4">A36 (U.N.O)</text>
<text x="325" y="257.6">CHECKED BY : GSV</text>
<text x="358.3" y="257.7">DATE : 06-09-2025</text>
<text x="379.3" y="252.5">NO. :</text>
<text x="379.5" y="255.9">DWG</text>
<text x="410.5" y="255.5">A</text>
<text x="208.6" y="260.7">CLEAN : SSPC-SP3</text>
<text x="324.9" y="262.9">DWG DESCRIPTION :</text>
<text x="350.4" y="263">BEAM DETAIL</text>
<text x="379.5" y="259.5">NO. :</text>
<text x="208.9" y="265">PAINT : SHOP PRIMER</text>
</g>
<g font-size="2.7">
<text x="336.1" y="189">THE INFORMATION NOTED HEREON THIS DRAWING IS THE</text>
<text x="336.1" y="195.4">NOTED BE USED WITHOUT WRITTEN CONSENT.</text>
<text x="336.1" y="192.2">PROPERTY OF STEEL FAB ENTERPRISES, INC.AND SHALL</text>
</g>
<g font-size="2.6">
<text x="215.9" y="241.8">1/</text>
<text x="217.4" y="242.7">2</text>
<text x="219.3" y="251.1">13/</text>
<text x="222" y="252.1">16</text>
</g>
<g font-size="2.5">
<text x="11.7" y="237.1" transform="rotate(-90 11.7 237.1)">18:24:58</text>
<text x="11.8" y="243.8" transform="rotate(-90 11.8 243.8)">2025</text>
<text x="11.8" y="250.1" transform="rotate(-90 11.8 250.1)">Jun 17</text>
<text x="11.9" y="265.8" transform="rotate(-90 11.9 265.8)">PRINTED ON</text>
</g>
</svg>
